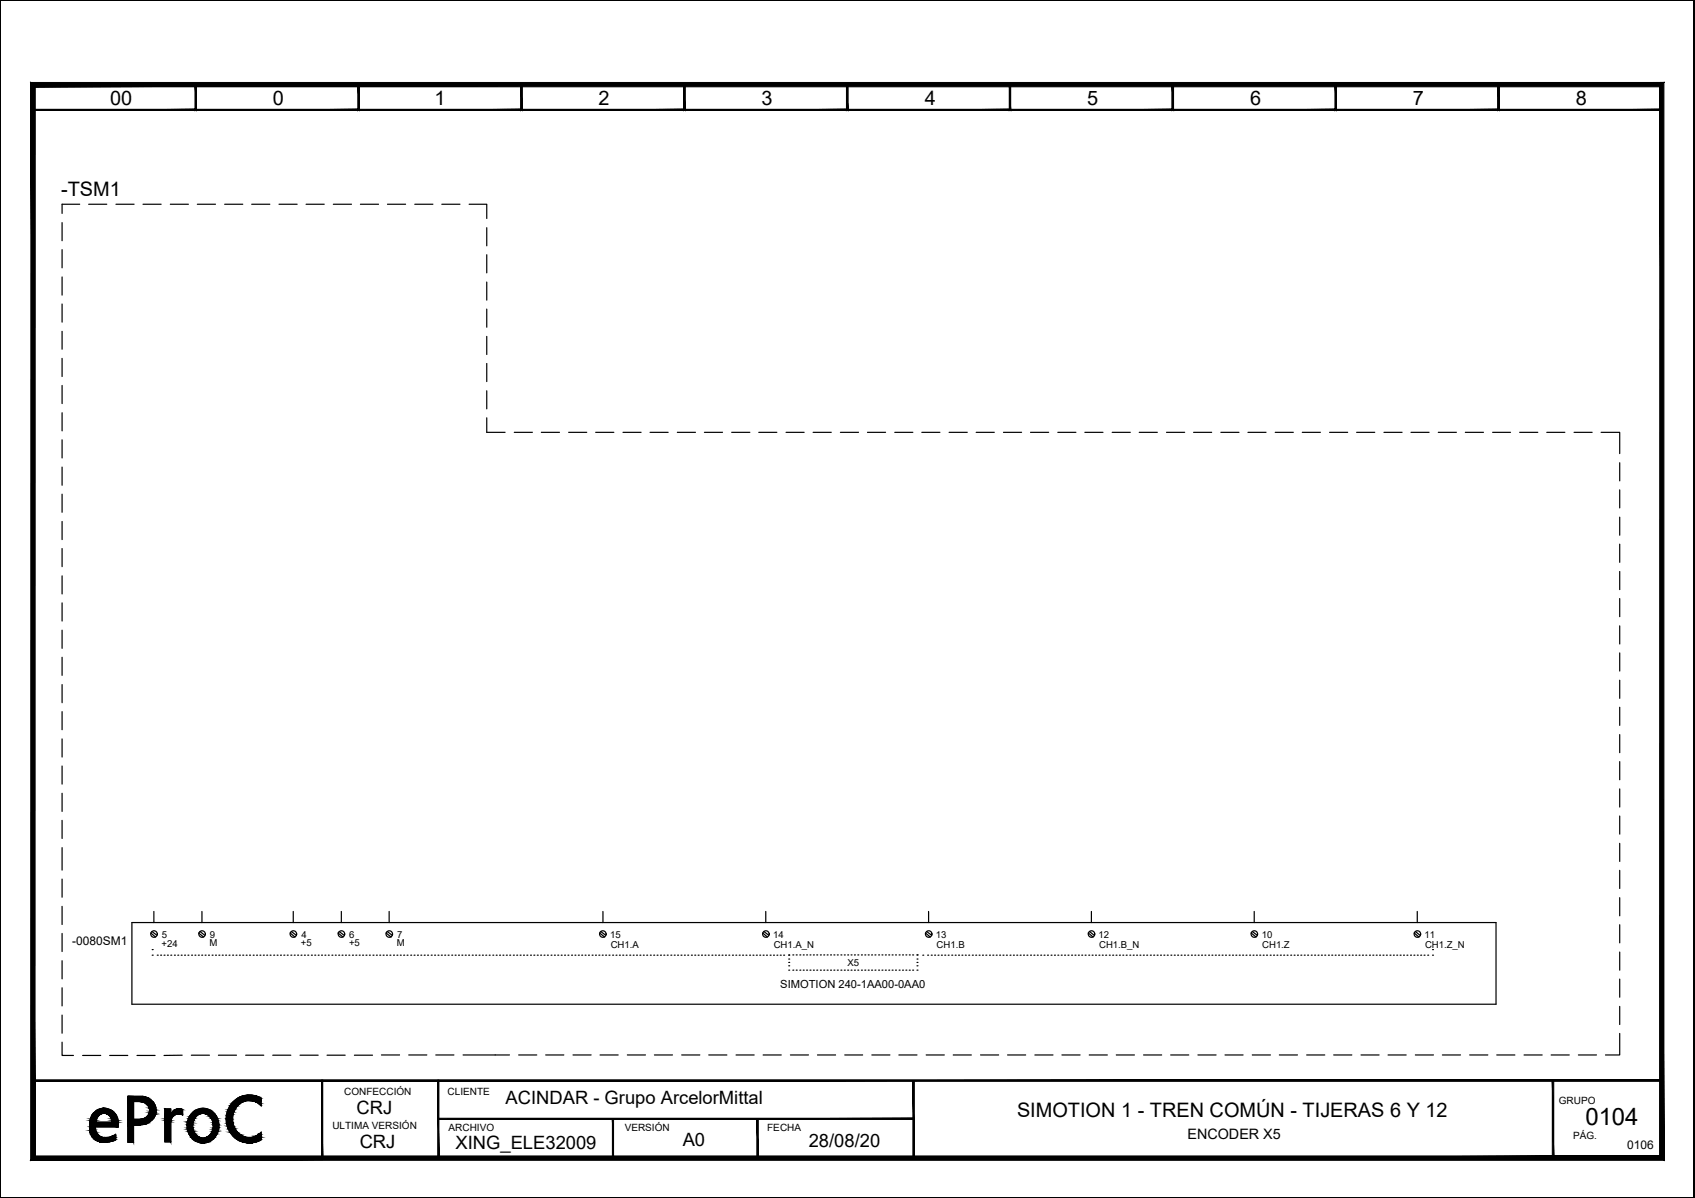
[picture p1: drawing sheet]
<svg xmlns="http://www.w3.org/2000/svg" width="297mm" height="210mm" viewBox="0 0 297 210" stroke-linecap="round" stroke-linejoin="round" font-family="sans-serif">
<!-- layer: eProC - L2 -->
<g fill="#000" stroke="#000" stroke-width=".18">
<path d="M31.2 194.3h.3zM31.7 195.3h.3zM35.1 194.2h1zM43.2 191.9h1.1zM45.3 193.4h.5v.2zM45.5 198.6l.3-.2v.2zM43.2 200.3h1.1z"/>
<path d="M0 0h296.9zM0 .1l296.9-.1z"/>
<path d="M0 0l296.8 .1zM0 0h296.9z"/>
<path d="M5.6 19.4h28.8l-.2-.3zM5.6 19.4l.3-.3h28.3zM5.6 14.7v4.7l.3-.3zM5.6 14.7l.3 .3v4.1zM5.6 14.7l.3 .3 28.5-.3zM5.9 15l28.5-.3-.2 .3zM34.4 14.7l-.2 .3 .2 4.4zM34.2 15l.2 4.4-.2-.3z"/>
<path d="M34.2 19.4h28.8l-.3-.3zM34.2 19.4l.2-.3h28.3zM34.2 14.7v4.7l.2-.3zM34.2 14.7l.2 .3v4.1zM34.2 14.7l.2 .3 28.6-.3zM34.4 15l28.6-.3-.3 .3zM62.7 15l.3 4.4v-4.7zM62.7 15l.3 4.4-.3-.3z"/>
<path d="M62.7 19.4h28.8l-.2-.3zM62.7 19.4l.2-.3h28.4zM62.7 14.7v4.7l.2-.3zM62.7 14.7l.2 .3v4.1zM62.7 14.7l.2 .3 28.6-.3zM62.9 15l28.6-.3-.2 .3zM91.3 15l.2 4.4v-4.7zM91.3 15l.2 4.4-.2-.3z"/>
<path d="M91.3 19.4h28.8l-.3-.3zM91.3 19.4l.2-.3h28.3zM91.3 14.7v4.7l.2-.3zM91.3 14.7l.2 .3v4.1zM91.3 14.7l.2 .3 28.6-.3zM91.5 15l28.6-.3-.3 .3zM119.8 15l.3 4.4v-4.7zM119.8 15l.3 4.4-.3-.3z"/>
<path d="M119.8 19.4h28.8l-.2-.3zM119.8 19.4l.3-.3h28.3zM119.8 14.7v4.7l.3-.3zM119.8 14.7l.3 .3v4.1zM119.8 14.7l.3 .3 28.5-.3zM120.1 15l28.5-.3-.2 .3zM148.6 14.7l-.2 .3 .2 4.4zM148.4 15l.2 4.4-.2-.3z"/>
<path d="M148.3 19.4h28.8l-.2-.3zM148.3 19.4l.3-.3h28.3zM148.3 14.7v4.7l.3-.3zM148.3 14.7l.3 .3v4.1zM148.3 14.7l.3 .3 28.5-.3zM148.6 15l28.5-.3-.2 .3zM177.1 14.7l-.2 .3 .2 4.4zM176.9 15l.2 4.4-.2-.3z"/>
<path d="M176.9 19.4h28.8l-.3-.3zM176.9 19.4l.2-.3h28.3zM176.9 14.7v4.7l.2-.3zM176.9 14.7l.2 .3v4.1zM176.9 14.7l.2 .3 28.6-.3zM177.1 15l28.6-.3-.3 .3zM205.7 14.7l-.3 .3 .3 4.4zM205.4 15l.3 4.4-.3-.3z"/>
<path d="M205.4 19.4h28.8l-.2-.3zM205.4 19.4l.3-.3h28.3zM205.4 14.7v4.7l.3-.3zM205.4 14.7l.3 .3v4.1zM205.4 14.7l.3 .3 28.5-.3zM205.7 15l28.5-.3-.2 .3zM234.2 14.7l-.2 .3 .2 4.4zM234 15l.2 4.4-.2-.3z"/>
<path d="M234 19.4h28.8l-.3-.3zM234 19.4l.2-.3h28.3zM234 14.7v4.7l.2-.3zM234 14.7l.2 .3v4.1zM234 14.7l.2 .3 28.6-.3zM234.2 15l28.6-.3-.3 .3zM262.8 14.7l-.3 .3 .3 4.4zM262.5 15l.3 4.4-.3-.3z"/>
<path d="M262.5 19.4h28.8l-.3-.3zM262.5 19.4l.2-.3h28.3zM262.5 14.7v4.7l.2-.3zM262.5 14.7l.2 .3v4.1zM262.5 14.7l.2 .3 28.6-.3zM262.7 15l28.6-.3-.3 .3zM291.3 14.7l-.3 .3 .3 4.4zM291 15l.3 4.4-.3-.3z"/>
<path d="M296.8 .1v209.7l.1-209.8zM296.9 0v209.9z"/>
<path d="M5.8 189.2v.3l285.4-.3zM5.8 189.5l285.4-.3v.3z"/>
<path d="M15.7 197.5l1 .3v-.3zM15.7 197.5l1 .3h-1z"/>
<path d="M15.7 197.8l1 .2v-.2zM15.7 197.8l1 .2h-1z"/>
<path d="M15.7 198l1.1 .1-.1-.1zM15.7 198l1.1 .1h-1.1z"/>
<path d="M15.7 198.1l1.1 .2v-.2zM15.7 198.1l1.1 .2h-1.1z"/>
<path d="M15.7 198.3l1.2 .1zM15.7 198.3l1.2 .1z"/>
<path d="M15.7 196.3l1.2 .1zM15.7 196.3l1.2 .1z"/>
<path d="M15.7 196.4l1.1 .2 .1-.2zM15.7 196.4l1.1 .2h-1.1z"/>
<path d="M15.7 198.4l1.3 .2-.1-.2zM15.7 198.4l1.3 .2h-1.2z"/>
<path d="M15.8 196.1l1.1 .2v-.2zM15.8 196.1l1.1 .2h-1.2z"/>
<path d="M15.9 195.9l1 .2 .1-.2zM15.9 195.9l1 .2h-1.1z"/>
<path d="M15.8 198.6l1.3 .1zM15.8 198.6l1.3 .1z"/>
<path d="M15.9 195.8h1.2zM15.9 195.8l1.1 .1h-1.1z"/>
<path d="M15.8 198.7l1.4 .2-.1-.2zM15.8 198.7l1.4 .2h-1.2z"/>
<path d="M16 195.6l1.1 .2 .1-.2zM16 195.6l1.1 .2h-1.2z"/>
<path d="M16 198.9l1.4 .2-.2-.2zM16 198.9l1.4 .2h-1.4zM16 199.1h1.4zM16 199.1h1.4z"/>
<path d="M16.1 195.4l1.1 .2 .2-.2zM16.1 195.4l1.1 .2h-1.2z"/>
<path d="M16.1 195.4h1.3zM16.1 195.4h1.3z"/>
<path d="M16 199.1l1.7 .1-.3-.1zM16 199.1l1.7 .1h-1.6z"/>
<path d="M16.2 195.3l1.2 .1 .2-.1zM16.2 195.3l1.2 .1h-1.3z"/>
<path d="M16.1 199.2l1.8 .1zM16.1 199.2l1.8 .1z"/>
<path d="M16.3 195.1l1.3 .2 .3-.2zM16.3 195.1l1.3 .2h-1.4z"/>
<path d="M16.2 199.3h2zM16.2 199.3h2z"/>
<path d="M16.3 195.1h1.8zM16.3 195.1h1.6z"/>
<path d="M18 194.2l.9 .1zM17.5 194.3l.5-.1 .9 .1z"/>
<path d="M16.3 199.3h2.5zM16.3 199.3h2.5z"/>
<path d="M17.5 194.3l1.8 .2-.4-.2zM17.1 194.5l.4-.2 1.8 .2z"/>
<path d="M17.1 194.5l2.7 .2-.5-.2zM16.7 194.7l.4-.2 2.7 .2z"/>
<path d="M17.2 200h2.4zM17.2 200h2.1z"/>
<path d="M16.7 194.7l3.4 .3-.3-.3zM16.3 195l.4-.3 3.4 .3z"/>
<path d="M17 199.9h2.9zM17 199.9l2.6 .1z"/>
<path d="M16.3 195l3.9 .1zM16.3 195l3.9 .1z"/>
<path d="M18.4 195.1h1.8zM18.4 195.1h1.8z"/>
<path d="M18.6 195.1l1.6 .2v-.2zM18.6 195.1l1.6 .2h-1.4z"/>
<path d="M18.8 195.3l1.6 .1-.2-.1zM18.8 195.3l1.6 .1h-1.4z"/>
<path d="M20.2 198.8l.1 .2zM19.8 199l.4-.2 .1 .2z"/>
<path d="M19.8 199l.5 .2v-.2zM19.3 199.2l.5-.2 .5 .2z"/>
<path d="M19.3 199.2l1 .1zM18.8 199.3h1.5z"/>
<path d="M18.8 199.3h1.5zM18.8 199.3h1.5z"/>
<path d="M16.3 199.3l4 .1zM16.3 199.3l4 .1z"/>
<path d="M16.3 199.4l4 .3v-.3zM16.3 199.4l4 .3h-3.7z"/>
<path d="M16.6 199.7h3.7zM16.6 199.7h3.7z"/>
<path d="M16.7 199.7l3.2 .2 .4-.2zM16.7 199.7l3.2 .2h-2.9z"/>
<path d="M19 195.4h1.4zM19 195.4h1.4z"/>
<path d="M19.1 195.4l1.3 .2v-.2zM19.1 195.4l1.3 .2h-1.1z"/>
<path d="M19.3 195.6l1.3 .2-.2-.2zM19.3 195.6l1.3 .2h-1.2z"/>
<path d="M19.4 195.8l1.2 .1zM19.4 195.8l1.2 .1z"/>
<path d="M19.4 195.9l1.2 .2v-.2zM19.4 195.9l1.2 .2h-1.1z"/>
<path d="M19.5 196.1l1.2 .2-.1-.2zM19.5 196.1l1.2 .2h-1.1z"/>
<path d="M19.6 196.3l1.1 .1zM19.6 196.3l1.1 .1z"/>
<path d="M19.6 196.4l1.1 .2v-.2zM19.6 196.4l1.1 .2h-1.1z"/>
<path d="M15.7 196.6l5 .3v-.3zM15.7 196.6l5 .3h-5z"/>
<path d="M15.7 196.9l5 .6v-.6zM15.7 196.9l5 .6h-5z"/>
<path d="M22.4 197.1h1zM22.4 197.1h1z"/>
<path d="M22.4 193l1 3.1v-3.1zM22.4 193l1 3.1h-1z"/>
<path d="M22.4 197.1l1 3.1v-3.1zM22.4 197.1l1 3.1h-1z"/>
<path d="M22.4 192.1l3.1 .1-.5-.1zM22.4 192.1l3.1 .1h-3.1z"/>
<path d="M22.4 197h2.7zM22.4 197l2.2 .1z"/>
<path d="M22.4 192.2l3.6 .2-.5-.2zM22.4 192.2l3.6 .2h-3.6z"/>
<path d="M22.4 196.9l2.7 .1 .6-.1zM22.4 196.9l2.7 .1h-2.7z"/>
<path d="M22.4 192.4l4.1 .4-.5-.4zM22.4 192.4l4.1 .4h-4.1z"/>
<path d="M22.4 196.7l3.3 .2 .5-.2zM22.4 196.7l3.3 .2h-3.3z"/>
<path d="M22.4 192.8l4.4 .2-.3-.2zM22.4 192.8l4.4 .2h-4.4z"/>
<path d="M22.4 196.3l3.8 .4 .4-.4zM22.4 196.3l3.8 .4h-3.8z"/>
<path d="M24.5 193l2.3 .1zM24.5 193l2.3 .1z"/>
<path d="M22.4 196.1l4.2 .2 .2-.2zM22.4 196.1l4.2 .2h-4.2z"/>
<path d="M24.8 193.1h2zM24.8 193.1h2z"/>
<path d="M24.8 196.1h2zM24.5 196.1h2.3z"/>
<path d="M25 193.1h1.9zM25 193.1h1.9z"/>
<path d="M25.1 196h1.7zM24.8 196.1h2z"/>
<path d="M25.1 193.1l1.9 .2-.1-.2zM25.1 193.1l1.9 .2h-1.6z"/>
<path d="M25.3 195.9h1.6zM25.1 196h1.7z"/>
<path d="M25.4 193.3l1.7 .1-.1-.1zM25.4 193.3l1.7 .1h-1.4z"/>
<path d="M25.4 195.9h1.6zM25.3 195.9h1.6z"/>
<path d="M25.7 193.4l1.4 .2v-.2zM25.7 193.4l1.4 .2h-1.4z"/>
<path d="M25.7 195.7l1.3 .2 .1-.2zM25.4 195.9l.3-.2 1.3 .2z"/>
<path d="M25.7 193.6h1.5zM25.7 193.6h1.5z"/>
<path d="M25.9 193.6l1.4 .3-.1-.3zM25.9 193.6l1.4 .3h-1.3z"/>
<path d="M25.9 195.5h1.3zM25.9 195.5h1.3z"/>
<path d="M25.9 195.5l1.2 .2 .1-.2zM25.9 195.5l1.2 .2h-1.4z"/>
<path d="M26 193.9l1.3 .1v-.1zM26 193.9l1.3 .1h-1.2z"/>
<path d="M26 195.3l1.2 .2 .1-.2zM26 195.3l1.2 .2h-1.3z"/>
<path d="M26.1 194l1.2 .2v-.2zM26.1 194l1.2 .2h-1.2z"/>
<path d="M26.1 194.2l1.2 .3v-.3zM26.1 194.2l1.2 .3h-1.1z"/>
<path d="M26.2 194.5h1.2zM26.2 194.5h1.2z"/>
<path d="M26.2 194.7l1.1 .3v-.3zM26.2 194.7l1.1 .3h-1.2zM26.1 195h1.2zM26.1 195h1.2z"/>
<path d="M26.1 195l1.2 .3v-.3zM26.1 195l1.2 .3h-1.3z"/>
<path d="M26.2 194.5l1.1 .2 .1-.2zM26.2 194.5l1.1 .2h-1.1z"/>
<path d="M28.9 194.3l1 .9v-.9zM28.9 194.3l1 .9h-1z"/>
<path d="M28.9 195.2l1 .1zM28.9 195.2l1 .1z"/>
<path d="M28.9 196.6l1 3.5v-3.5zM28.9 196.6l1 3.5h-1z"/>
<path d="M28.9 196.3l1 .3 .1-.3zM28.9 196.3l1 .3h-1z"/>
<path d="M28.9 196.1l1.1 .2v-.2zM28.9 196.1l1.1 .2h-1.1z"/>
<path d="M28.9 195.8l1.1 .3 .1-.3zM28.9 195.8l1.1 .3h-1.1z"/>
<path d="M28.9 195.6l1.2 .2 .2-.2zM28.9 195.6l1.2 .2h-1.2z"/>
<path d="M28.9 195.5l1.4 .1 .2-.1zM28.9 195.5l1.4 .1h-1.4z"/>
<path d="M28.9 195.3l1.6 .2 .2-.2zM28.9 195.3l1.6 .2h-1.6z"/>
<path d="M29.9 195.2l1.1 .1zM29.9 195.2l1.1 .1z"/>
<path d="M28.9 195.3h2.1zM28.9 195.3h1.8z"/>
<path d="M30 195.2h1.2zM30 195.2h1z"/>
<path d="M31.2 194.3h.5zM31 194.3h.7z"/>
<path d="M31 194.3h.8zM30.9 194.3h.9z"/>
<path d="M31.7 195.3h.3zM31.9 195.3l.1 .1z"/>
<path d="M30.9 194.3l1.1 .1zM30.7 194.4h1.3z"/>
<path d="M30.7 194.4l1.3 .1zM30.6 194.5h1.4z"/>
<path d="M30.6 194.5l1.4 .1v-.1zM30.4 194.6l.2-.1 1.4 .1z"/>
<path d="M30.4 194.6l1.6 .2v-.2zM30.2 194.8l.2-.2 1.6 .2z"/>
<path d="M30.2 194.8l1.8 .2v-.2zM30.2 194.8l1.8 .2h-1.9z"/>
<path d="M30.1 195l1.9 .2v-.2zM30.1 195l1.9 .2h-2z"/>
<path d="M31.2 195.2h.8zM31.2 195.2h.8z"/>
<path d="M31.5 195.2l.5 .1zM31.5 195.2l.5 .1z"/>
<path d="M33 196h1.1zM33 196h1.1z"/>
<path d="M32.8 197.1h1zM32.8 197.1h1z"/>
<path d="M32.8 197.1l1 .4v-.4zM32.8 197.1l1 .4h-1z"/>
<path d="M32.8 197.5l1 .2v-.2zM32.8 197.5l1 .2h-1z"/>
<path d="M32.8 196.7l1 .4v-.4zM32.8 196.7l1 .4h-1z"/>
<path d="M32.8 197.7l1.1 .3-.1-.3zM32.8 197.7l1.1 .3h-1z"/>
<path d="M32.9 196.5l.9 .2 .1-.2zM32.9 196.5l.9 .2h-1z"/>
<path d="M32.9 198l1.1 .2-.1-.2zM32.9 198l1.1 .2h-1.1z"/>
<path d="M32.9 196.4l1 .1 .1-.1zM32.9 196.4l1 .1h-1z"/>
<path d="M32.9 198.2l1.1 .1zM32.9 198.2l1.1 .1z"/>
<path d="M33 198.3l1.2 .3-.2-.3zM33 198.3l1.2 .3h-1.1z"/>
<path d="M33 196l1 .4 .1-.4zM33 196l1 .4h-1.1z"/>
<path d="M33.1 198.6l1.2 .2-.1-.2zM33.1 198.6l1.2 .2h-1.2z"/>
<path d="M33.2 195.7l.9 .3 .2-.3zM33.2 195.7l.9 .3h-1.1z"/>
<path d="M33.1 198.8l1.4 .1-.2-.1zM33.1 198.8l1.4 .1h-1.2z"/>
<path d="M33.3 198.9l1.5 .3-.3-.3zM33.3 198.9l1.5 .3h-1.4z"/>
<path d="M33.3 195.5l1 .2 .2-.2zM33.3 195.5l1 .2h-1.1z"/>
<path d="M33.3 195.4h1.3zM33.3 195.5h1.2z"/>
<path d="M33.4 199.2h1.5zM33.4 199.2h1.5z"/>
<path d="M33.5 195.3l1.1 .1 .3-.1zM33.5 195.3l1.1 .1h-1.3z"/>
<path d="M33.4 199.2l1.7 .1zM33.4 199.2l1.7 .1z"/>
<path d="M33.5 199.3l1.9 .1zM33.5 199.3l1.9 .1z"/>
<path d="M33.6 195.1l1.3 .2 .3-.2zM33.6 195.1l1.3 .2h-1.4z"/>
<path d="M33.6 195.1h2zM33.6 195.1h1.6z"/>
<path d="M35.1 194.2l1.5 .2-.5-.2zM34.5 194.4l.6-.2 1.5 .2z"/>
<path d="M34.5 194.4l2.6 .3-.5-.3zM34 194.7l.5-.3 2.6 .3z"/>
<path d="M34.3 200l2.1 .2 .4-.2zM34.3 200l2.1 .2h-1.6z"/>
<path d="M34 194.7l3.5 .3-.4-.3zM34 194.7l3.5 .3h-3.8z"/>
<path d="M33.8 199.7l3 .3 .5-.3zM33.8 199.7l3 .3h-2.5z"/>
<path d="M33.7 195l3.8 .1zM33.7 195l3.8 .1z"/>
<path d="M35.6 195.1h2zM35.6 195.1h2z"/>
<path d="M33.6 199.4l3.7 .3 .2-.3zM33.6 199.4l3.7 .3h-3.5z"/>
<path d="M35.9 195.1l1.8 .2-.1-.2zM35.9 195.1l1.8 .2h-1.5z"/>
<path d="M36.1 199.3h1.5zM35.7 199.4h1.8z"/>
<path d="M36.2 195.3l1.6 .1-.1-.1zM36.2 195.3l1.6 .1h-1.3z"/>
<path d="M36.2 199.2h1.5zM36.1 199.3h1.5z"/>
<path d="M36.4 199.2h1.3zM36.2 199.2h1.5z"/>
<path d="M36.5 195.4l1.3 .1zM36.5 195.4l1.3 .1z"/>
<path d="M36.6 195.5l1.4 .2-.2-.2zM36.6 195.5l1.4 .2h-1.2z"/>
<path d="M36.7 198.9l1 .3 .2-.3zM36.4 199.2l.3-.3 1 .3z"/>
<path d="M36.8 195.7l1.3 .3-.1-.3zM36.8 195.7l1.3 .3h-1.1z"/>
<path d="M36.8 198.8l1.1 .1 .1-.1zM36.8 198.8l1.1 .1h-1.2z"/>
<path d="M36.9 198.6l1.1 .2 .1-.2zM36.9 198.6l1.1 .2h-1.2z"/>
<path d="M37 196h1.1zM37 196h1.1z"/>
<path d="M37 196l1.2 .4-.1-.4zM37 196l1.2 .4h-1z"/>
<path d="M37.1 198.3l1 .3 .1-.3zM37.1 198.3l1 .3h-1.2z"/>
<path d="M37.2 196.4l1.1 .1-.1-.1zM37.2 196.4l1.1 .1h-1z"/>
<path d="M37.2 198.2h1zM37.2 198.2l1 .1h-1.1z"/>
<path d="M37.3 196.5l1 .2v-.2zM37.3 196.5l1 .2h-1z"/>
<path d="M37.3 198l.9 .2 .1-.2zM37.3 198l.9 .2h-1z"/>
<path d="M37.3 196.7l1.1 .4-.1-.4zM37.3 196.7l1.1 .4h-1.1z"/>
<path d="M37.3 197.1h1.1zM37.3 197.1h1.1z"/>
<path d="M37.3 197.1l1.1 .4v-.4zM37.3 197.1l1.1 .4h-1.1z"/>
<path d="M37.3 197.5l1.1 .2v-.2zM37.3 197.5l1.1 .2h-1.1z"/>
<path d="M37.3 197.7l1 .3 .1-.3zM37.3 197.7l1 .3h-1z"/>
<path d="M39.6 196.1l1.2 .6v-.6zM39.6 196.1l1.2 .6h-1.1z"/>
<path d="M39.7 195.4l1.1 .7v-.7zM39.7 195.4l1.1 .7h-1.2z"/>
<path d="M39.7 196.7l1.2 .2-.1-.2zM39.7 196.7l1.2 .2h-1.2z"/>
<path d="M39.7 195.3l1.1 .1 .1-.1zM39.7 195.3l1.1 .1h-1.1z"/>
<path d="M39.7 196.9l1.3 .4-.1-.4zM39.7 196.9l1.3 .4h-1.2z"/>
<path d="M39.8 194.8l1.1 .5 .1-.5zM39.8 194.8l1.1 .5h-1.2z"/>
<path d="M39.8 197.3l1.3 .4-.1-.4zM39.8 197.3l1.3 .4h-1.2z"/>
<path d="M39.9 194.5l1.1 .3 .1-.3zM39.9 194.5l1.1 .3h-1.2z"/>
<path d="M39.9 197.7l1.4 .2-.2-.2zM39.9 197.7l1.4 .2h-1.3z"/>
<path d="M40 194.3l1.1 .2 .2-.2zM40 194.3l1.1 .2h-1.2z"/>
<path d="M40 197.9l1.6 .5-.3-.5zM40 197.9l1.6 .5h-1.3zM40.3 198.4h1.3zM40.3 198.4h1.3z"/>
<path d="M40.3 193.8l1 .5 .3-.5zM40.3 193.8l1 .5h-1.3z"/>
<path d="M40.3 198.4l1.8 .4-.5-.4zM40.3 198.4l1.8 .4h-1.5z"/>
<path d="M40.6 193.4l1 .4 .5-.4zM40.6 193.4l1 .4h-1.3zM40.3 193.8h1.3zM40.3 193.8h1.3z"/>
<path d="M40.6 198.8l1.8 .2-.3-.2zM40.6 198.8l1.8 .2h-1.6z"/>
<path d="M40.8 193.1l1.3 .3 .3-.3zM40.8 193.1l1.3 .3h-1.5z"/>
<path d="M40.8 199l1.7 .1zM40.8 199l1.7 .1z"/>
<path d="M40.9 193.1h1.6zM40.8 193.1h1.6z"/>
<path d="M40.9 199.1l2.2 .2-.6-.2zM40.9 199.1l2.2 .2h-2z"/>
<path d="M41.1 192.9l1.4 .2 .6-.2zM40.9 193.1l.2-.2 1.4 .2z"/>
<path d="M41.1 199.3h2.6zM41.1 199.3h2.6z"/>
<path d="M41.1 192.8h2.6zM41.1 192.8l2 .1z"/>
<path d="M43.2 191.9l1.4 .1zM42.8 192h1.8z"/>
<path d="M42.8 192l2.2 .1-.4-.1zM42.4 192.1l.4-.1 2.2 .1z"/>
<path d="M42.4 192.1l2.9 .1-.3-.1zM42 192.2l.4-.1 2.9 .1z"/>
<path d="M45.3 193.4l.5 .2zM45.6 193.6h.2v.2z"/>
<path d="M42 192.2l3.8 .2-.5-.2zM41.7 192.4l.3-.2 3.8 .2z"/>
<path d="M42 199.9l3 .1 .3-.1zM42 199.9l3 .1h-2.6z"/>
<path d="M41.7 192.4l4.1 .2v-.2zM41.4 192.6l.3-.2 4.1 .2z"/>
<path d="M41.4 192.6l4.4 .2v-.2zM41.1 192.8l.3-.2 4.4 .2z"/>
<path d="M43.7 192.8l2.1 .1zM43.7 192.8l2.1 .1z"/>
<path d="M44.2 192.9l1.6 .2v-.2zM44.2 192.9l1.6 .2h-1z"/>
<path d="M44.8 193.1l1 .3v-.3zM44.8 193.1l1 .3h-.5z"/>
<path d="M45.5 198.6l.3 .2v-.2zM45.3 198.8l.2-.2 .3 .2z"/>
<path d="M45.3 198.8l.5 .3v-.3zM44.8 199.1l.5-.3 .5 .3z"/>
<path d="M44.8 199.1l1 .2v-.2zM44.2 199.3l.6-.2 1 .2z"/>
<path d="M44.2 199.3h1.6zM43.7 199.3h2.1z"/>
<path d="M41.1 199.3l4.7 .2v-.2zM41.1 199.3l4.7 .2h-4.4z"/>
<path d="M41.4 199.5l4.4 .2v-.2zM41.4 199.5l4.4 .2h-4.1z"/>
<path d="M41.7 199.7l3.6 .2 .5-.2zM41.7 199.7l3.6 .2h-3.3z"/>
<path d="M76.8 195.9v.2l83.3-.2zM76.8 196.1l83.3-.2v.2z"/>
<path d="M.1 0l-.1 209.9zM0 0v209.9z"/>
<path d="M5.4 203.3l285.4-.8h-284.7zM5.4 203.3l285.4-.8 .8 .8zM290.9 15.2l-.1 187.3 .8 .8zM291.6 14.4v188.9l-.7-188.1zM6.2 15.2h284.7l.7-.8zM5.4 14.4h286.2l-285.4 .8zM5.4 14.4l.7 188.1 .1-187.3zM5.4 14.4l.7 188.1-.7 .8z"/>
<path d="M17.8 200.1h.9zM17.8 200.1l.5 .1z"/>
<path d="M17.7 200.1h1.2zM17.7 200.1h1z"/>
<path d="M17.4 200h1.9zM17.4 200l1.5 .1z"/>
<path d="M34.8 200.2l1 .1 .6-.1zM34.8 200.2l1 .1z"/>
<path d="M43.2 200.3h.7zM43.4 200.3h.5z"/>
<path d="M42.8 200.2h1.8zM42.8 200.2l1.5 .1z"/>
<path d="M42.4 200l2.2 .2 .4-.2zM42.4 200l2.2 .2h-1.8z"/>
<path d="M56.3 189.2v13.6h.3zM56.3 189.2h.3v13.6z"/>
<path d="M76.7 189.2v13.6h.2zM76.7 189.2h.2v13.6z"/>
<path d="M107.3 196.1v6.7h.2zM107.3 196.1h.2v6.7z"/>
<path d="M132.6 196.1v6.7h.3zM132.6 196.1h.3v6.7z"/>
<path d="M160 189.3v13.6h.2zM160 189.3h.2v13.6z"/>
<path d="M272 189.3v13.6h.3zM272 189.3h.3v13.6z"/>
<path d="M.1 209.8l296.8 .1zM.1 209.8l296.8 .1h-296.9z"/>
<path d="M0 209.9l296.9-.1zM0 209.8h296.9z"/>
</g>
<g fill="none" stroke="#000" stroke-width=".18">
<path d="M15.7 196.9v1.1M15.7 196.8a2.52 2.52 0 0 1 2.6-2.6 2.52 2.52 0 0 1 2.5 2.6M15.7 197.9a2.36 2.36 0 0 0 2.6 2.3M16.7 197.4a1.71 1.71 0 0 0 1.6 1.9M16.8 196.6h2.8M16.9 196.6a1.38 1.38 0 0 1 1.4-1.6 1.38 1.38 0 0 1 1.3 1.6M20.3 198.8v.9M20.3 198.7l-1.2 .5-.9 .1M20.3 199.7l-1.2 .4h-.9M20.7 196.9v.6h-4M23.4 192.1h-1v8.1h1v-3.1h1.2M23.4 193v3.1"/>
<path d="M24.5 193h-1.1v3.1h1.1M24.5 193a1.55 1.55 0 0 1 1.7 1.6 1.55 1.55 0 0 1-1.7 1.5M24.6 197.1a2.5 2.5 0 0 0 2.5-1.5 2.5 2.5 0 0 0-.5-2.8l-1-.6-.6-.1h-2.6v5M29.9 195.3v-1h-1v5.8h1v-3.5M30 195.2a1.55 1.55 0 0 1 2-.8v1M32 195.4a1.38 1.38 0 0 0-2 1.2M33.8 194.8a2.8 2.8 0 0 1 3.1-.3 2.8 2.8 0 0 1 1.5 2.7 2.83 2.83 0 0 1-2.8 3.1 2.83 2.83 0 0 1-2.8-3.1 3.2 3.2 0 0 1 1-2.4zM34.3 195.7a1.71 1.71 0 0 1 1.8-.5 1.71 1.71 0 0 1 1.2 1.5 1.98 1.98 0 0 1-2.2 2.6 2.3 2.3 0 0 1-.8-3.6zM45.8 193.8v-1.4a4.1 4.1 0 0 0-6.2 3.6 4.1 4.1 0 0 0 6.2 3.7v-1.3M45.8 193.7a2.91 2.91 0 0 0-3.4-.6 2.91 2.91 0 0 0-1.6 2.9 2.93 2.93 0 0 0 1.7 3 2.93 2.93 0 0 0 3.3-.7M0 209.9h.1"/>
</g>
<g fill="none" stroke="#000" stroke-width=".21">
<path d="M5.8 19.3h285.4v170h-285.4zM10.9 39v3.2M14 35.8h-3.1v1.6M15.5 35.8h3.2M20.3 35.8h3.2M25.1 35.8h3.1M29.8 35.8h3.2M34.6 35.8h3.2M39.4 35.8h3.1M44.1 35.8h3.2M48.9 35.8h3.2M53.6 35.8h3.2"/>
<path d="M58.4 35.8h3.2M63.2 35.8h3.1M67.9 35.8h3.2M72.7 35.8h3.2M77.4 35.8h3.2M82.2 35.8h3.1v2.5M85.3 39.9v3.2M10.9 43.7v3.2M10.9 48.5v3.2M10.9 53.3v3.1M10.9 58.1v3.1M85.3 44.6v3.2"/>
<path d="M85.3 49.4v3.2M85.3 54.2v3.1M85.3 58.9v3.2M10.9 62.8v3.2M10.9 67.5v3.2M10.9 72.3v3.2M10.9 77.1v3.1M85.3 63.7v3.2M85.3 68.5v3.1M85.3 73.2v2.5h3.2M90.1 75.7h3.2M94.9 75.7h3.1"/>
<path d="M99.7 75.7h3.1M104.4 75.7h3.2M109.2 75.7h3.2M113.9 75.7h3.2M118.7 75.7h3.2M123.4 75.7h3.2M128.2 75.7h3.2M133 75.7h3.1M137.8 75.7h3.1M142.5 75.7h3.2M147.3 75.7h3.2M152 75.7h3.2"/>
<path d="M156.8 75.7h3.2M161.5 75.7h3.2M166.3 75.7h3.2M171.1 75.7h3.1M175.9 75.7h3.1M180.6 75.7h3.2M185.4 75.7h3.2M190.1 75.7h3.2M194.9 75.7h3.2M199.6 75.7h3.2M204.4 75.7h3.2M209.2 75.7h3.1"/>
<path d="M214 75.7h3.1M218.7 75.7h3.2M223.5 75.7h3.2M228.2 75.7h3.2M233 75.7h3.2M237.7 75.7h3.2M242.5 75.7h3.2M247.3 75.7h3.1M252.1 75.7h3.1M256.8 75.7h3.2M261.6 75.7h3.1M266.3 75.7h3.2"/>
<path d="M271.1 75.7h3.1M275.8 75.7h3.2M280.6 75.7h3.2v3.8M10.9 81.8v3.2M10.9 86.6v3.2M10.9 91.4v3.1M10.9 96.1v3.2M283.8 81.1v3.2M283.8 85.8v3.2M283.8 90.6v3.2M283.8 95.3v3.2M10.9 100.9v3.2"/>
<path d="M10.9 105.6v3.2M10.9 110.4v3.2M10.9 115.2v3.1M10.9 119.9v3.2M283.8 100.1v3.2M283.8 104.9v3.1M283.8 109.7v3.1M283.8 114.4v3.2M283.8 119.2v3.2M10.9 124.7v3.2M10.9 129.5v3.1M10.9 134.2v3.2"/>
<path d="M10.9 139v3.2M283.8 123.9v3.2M283.8 128.7v3.2M283.8 133.4v3.2M283.8 138.2v3.2M10.9 148.5v4M10.9 143.7v3.2M10.9 154v3.2M10.9 158.8v3.2M27 159.7v1.9M35.4 159.7v1.9M51.4 159.7v1.9"/>
<path d="M59.8 159.7v1.9M68.2 159.7v1.9M105.7 159.7v1.9M134.2 159.7v1.9M162.7 159.7v1.9M191.3 159.7v1.9M219.8 159.7v1.9M248.4 159.7v1.9M283.8 143v3.1M283.8 147.8v3.1M283.8 152.5v3.2M283.8 157.3v3.2"/>
<path d="M10.9 163.5v3.2M10.9 168.3v3.2M10.9 173.1v3.1M10.9 177.9v3.1M23.1 161.6h239.1v14.4h-239.1zM26.4 163.5l.9 .7M26.6 163.2l.9 .7M26.7 166.4h.1M26.7 167.4h.1M27.6 167.4h.1M28.2 167.4h.1M28.7 167.4h.1"/>
<path d="M29.3 167.4h.1M29.9 167.4h.1M30.6 167.4h.1M31.2 167.4h.1M31.7 167.4h.1M32.3 167.4h.1M32.9 167.4h.1M33.6 167.4h.1M34.2 167.4h.1M34.8 167.4h.1M34.8 163.5l.9 .7M35.1 163.2l.8 .7"/>
<path d="M35.3 167.4h.1M35.9 167.4h.1M36.5 167.4h.1M37.2 167.4h.1M37.8 167.4h.1M38.4 167.4h.1M38.9 167.4h.1M39.5 167.4h.1M40.1 167.4h.1M40.8 167.4h.1M41.4 167.4h.1M42 167.4h.1"/>
<path d="M42.5 167.4h.1M43.1 167.4h.1M43.7 167.4h.1M44.4 167.4h.1M45 167.4h.1M45.6 167.4h.1M46.1 167.4h.1M46.7 167.4h.1M47.3 167.4h.1M48 167.4h.1M48.6 167.4h.1M49.1 167.4h.1"/>
<path d="M49.7 167.4h.1M50.3 167.4h.1M50.8 163.5l.9 .7M51 167.4h.1M51.1 163.2l.8 .7M51.6 167.4h.1M52.2 167.4h.1M52.7 167.4h.1M53.3 167.4h.1M53.9 167.4h.1M54.6 167.4h.1M55.2 167.4h.1"/>
<path d="M55.8 167.4h.1M56.3 167.4h.1M56.9 167.4h.1M57.5 167.4h.1M58.2 167.4h.1M58.8 167.4h.1M59.2 163.5l.9 .7M59.4 167.4h.1M59.4 163.2l.9 .7M59.9 167.4h.1M60.5 167.4h.1M61.1 167.4h.1"/>
<path d="M61.8 167.4h.1M62.4 167.4h.1M62.9 167.4h.1M63.5 167.4h.1M64.1 167.4h.1M64.7 167.4h.1M65.4 167.4h.1M66 167.4h.1M66.5 167.4h.1M67.1 167.4h.1M67.6 163.5l.9 .7M67.7 167.4h.1"/>
<path d="M67.9 163.2l.8 .7M68.3 167.4h.1M69 167.4h.1M69.6 167.4h.1M70.1 167.4h.1M70.7 167.4h.1M71.3 167.4h.1M72 167.4h.1M72.6 167.4h.1M73.2 167.4h.1M73.7 167.4h.1M74.3 167.4h.1"/>
<path d="M74.9 167.4h.1M75.6 167.4h.1M76.2 167.4h.1M76.8 167.4h.1M77.3 167.4h.1M77.9 167.4h.1M78.5 167.4h.1M79.2 167.4h.1M79.8 167.4h.1M80.3 167.4h.1M80.9 167.4h.1M81.5 167.4h.1"/>
<path d="M82.1 167.4h.1M82.8 167.4h.1M83.4 167.4h.1M83.9 167.4h.1M84.5 167.4h.1M85.1 167.4h.1M85.7 167.4h.1M86.4 167.4h.1M87 167.4h.1M87.5 167.4h.1M88.1 167.4h.1M88.7 167.4h.1"/>
<path d="M89.3 167.4h.1M90 167.4h.1M90.6 167.4h.1M91.1 167.4h.1M91.7 167.4h.1M92.3 167.4h.1M93 167.4h.1M93.6 167.4h.1M94.1 167.4h.1M94.7 167.4h.1M95.3 167.4h.1M95.9 167.4h.1"/>
<path d="M96.6 167.4h.1M97.2 167.4h.1M97.7 167.4h.1M98.3 167.4h.1M98.9 167.4h.1M99.5 167.4h.1M100.2 167.4h.1M100.8 167.4h.1M101.3 167.4h.1M101.9 167.4h.1M102.5 167.4h.1M103.1 167.4h.1"/>
<path d="M103.8 167.4h.1M104.4 167.4h.1M104.9 167.4h.1M105.1 163.5l.9 .7M105.3 163.2l.9 .7M105.5 167.4h.1M106.1 167.4h.1M106.7 167.4h.1M107.4 167.4h.1M107.9 167.4h.1M108.5 167.4h.1M109.1 167.4h.1"/>
<path d="M109.7 167.4h.1M110.4 167.4h.1M111 167.4h.1M111.5 167.4h.1M112.1 167.4h.1M112.7 167.4h.1M113.3 167.4h.1M114 167.4h.1M114.6 167.4h.1M115.1 167.4h.1M115.7 167.4h.1M116.3 167.4h.1"/>
<path d="M116.9 167.4h.1M117.6 167.4h.1M118.2 167.4h.1M118.7 167.4h.1M119.3 167.4h.1M119.9 167.4h.1M120.5 167.4h.1M121.2 167.4h.1M121.8 167.4h.1M122.3 167.4h.1M122.9 167.4h.1M123.5 167.4h.1"/>
<path d="M124.1 167.4h.1M124.8 167.4h.1M125.3 167.4h.1M125.9 167.4h.1M126.5 167.4h.1M127.1 167.4h.1M127.7 167.4h.1M128.4 167.4h.1M128.9 167.4h.1M129.5 167.4h.1M130.1 167.4h.1M130.7 167.4h.1"/>
<path d="M131.4 167.4h.1M132 167.4h.1M132.5 167.4h.1M133.1 167.4h.1M133.6 163.5l.9 .7M133.7 167.4h.1M133.9 163.2l.8 .7M134.3 167.4h.1M135 167.4h.1M135.6 167.4h.1M136.1 167.4h.1M136.7 167.4h.1"/>
<path d="M137.3 167.4h.1M138.2 167.4h.1M138.2 170h.1M138.2 169.2h.1M138.2 168.6h.1M138.2 168h.1M138.2 167.3h.1M138.9 170h.1M138.9 167.3h.1M139.5 170h.1M139.5 167.3h.1M140.2 170h.1"/>
<path d="M140.2 167.3h.1M140.8 170h.1M140.8 167.3h.1M141.4 170h.1M141.4 167.3h.1M141.9 170h.1M141.9 167.3h.1M142.5 170h.1M142.5 167.3h.1M143.1 170h.1M143.1 167.3h.1M143.8 170h.1"/>
<path d="M143.8 167.3h.1M144.4 170h.1M144.4 167.3h.1M144.9 170h.1M144.9 167.3h.1M145.5 170h.1M145.5 167.3h.1M146.1 170h.1M146.1 167.3h.1M146.7 170h.1M146.7 167.3h.1M147.4 170h.1"/>
<path d="M147.4 167.3h.1M148 170h.1M148 167.3h.1M148.5 170h.1M148.5 167.3h.1M149.1 170h.1M149.1 167.3h.1M149.7 170h.1M149.7 167.3h.1M150.3 170h.1M150.3 167.3h.1M151 170h.1"/>
<path d="M151 167.3h.1M151.6 170h.1M151.6 167.3h.1M152.1 170h.1M152.1 167.3h.1M152.7 170h.1M152.7 167.3h.1M153.3 170h.1M153.3 167.3h.1M154 170h.1M154 167.3h.1M154.6 170h.1"/>
<path d="M154.6 167.3h.1M155.2 170h.1M155.2 167.3h.1M155.7 170h.1M155.7 167.3h.1M156.3 170h.1M156.3 167.3h.1M156.9 170h.1M156.9 167.3h.1M157.6 170h.1M157.6 167.3h.1M158.2 170h.1"/>
<path d="M158.2 167.3h.1M158.7 170h.1M158.7 167.3h.1M159.3 170h.1M159.3 167.3h.1M159.9 170h.1M159.9 167.3h.1M160.7 167.3h.1M160.7 168h.1M160.7 168.6h.1M160.7 169.2h.1M160.7 170h.1"/>
<path d="M161.7 167.4h.1M162.2 163.5l.8 .7M162.4 163.2l.9 .7M162.6 167.4h.1M163.2 167.4h.1M163.8 167.4h.1M164.4 167.4h.1M165 167.4h.1M165.6 167.4h.1M166.2 167.4h.1M166.8 167.4h.1M167.4 167.4h.1"/>
<path d="M168 167.4h.1M168.6 167.4h.1M169.2 167.4h.1M169.8 167.4h.1M170.4 167.4h.1M171 167.4h.1M171.6 167.4h.1M172.2 167.4h.1M172.8 167.4h.1M173.4 167.4h.1M174 167.4h.1M174.6 167.4h.1"/>
<path d="M175.2 167.4h.1M175.8 167.4h.1M176.4 167.4h.1M177 167.4h.1M177.6 167.4h.1M178.2 167.4h.1M178.8 167.4h.1M179.4 167.4h.1M180 167.4h.1M180.6 167.4h.1M181.2 167.4h.1M181.8 167.4h.1"/>
<path d="M182.4 167.4h.1M183 167.4h.1M183.6 167.4h.1M184.2 167.4h.1M184.8 167.4h.1M185.4 167.4h.1M186 167.4h.1M186.6 167.4h.1M187.2 167.4h.1M187.8 167.4h.1M188.4 167.4h.1M189 167.4h.1"/>
<path d="M189.6 167.4h.1M190.2 167.4h.1M190.7 163.5l.9 .7M190.8 167.4h.1M190.9 163.2l.9 .7M191.4 167.4h.1M192 167.4h.1M192.6 167.4h.1M193.2 167.4h.1M193.8 167.4h.1M194.4 167.4h.1M195 167.4h.1"/>
<path d="M195.6 167.4h.1M196.2 167.4h.1M196.8 167.4h.1M197.4 167.4h.1M198 167.4h.1M198.6 167.4h.1M199.2 167.4h.1M199.8 167.4h.1M200.4 167.4h.1M201 167.4h.1M201.6 167.4h.1M202.2 167.4h.1"/>
<path d="M202.8 167.4h.1M203.4 167.4h.1M204 167.4h.1M204.6 167.4h.1M205.2 167.4h.1M205.8 167.4h.1M206.4 167.4h.1M207 167.4h.1M207.6 167.4h.1M208.2 167.4h.1M208.8 167.4h.1M209.4 167.4h.1"/>
<path d="M210 167.4h.1M210.6 167.4h.1M211.2 167.4h.1M211.8 167.4h.1M212.4 167.4h.1M213 167.4h.1M213.6 167.4h.1M214.2 167.4h.1M214.8 167.4h.1M215.4 167.4h.1M216 167.4h.1M216.6 167.4h.1"/>
<path d="M217.2 167.4h.1M217.8 167.4h.1M218.4 167.4h.1M219 167.4h.1M219.2 163.5l.9 .7M219.5 163.2l.8 .7M219.6 167.4h.1M220.2 167.4h.1M220.8 167.4h.1M221.4 167.4h.1M222 167.4h.1M222.6 167.4h.1"/>
<path d="M223.2 167.4h.1M223.8 167.4h.1M224.4 167.4h.1M225 167.4h.1M225.6 167.4h.1M226.2 167.4h.1M226.8 167.4h.1M227.4 167.4h.1M228 167.4h.1M228.6 167.4h.1M229.2 167.4h.1M229.8 167.4h.1"/>
<path d="M230.4 167.4h.1M231 167.4h.1M231.6 167.4h.1M232.2 167.4h.1M232.8 167.4h.1M233.4 167.4h.1M234 167.4h.1M234.6 167.4h.1M235.2 167.4h.1M235.8 167.4h.1M236.4 167.4h.1M237 167.4h.1"/>
<path d="M237.6 167.4h.1M238.2 167.4h.1M238.8 167.4h.1M239.4 167.4h.1M240 167.4h.1M240.6 167.4h.1M241.2 167.4h.1M241.8 167.4h.1M242.4 167.4h.1M243 167.4h.1M243.6 167.4h.1M244.2 167.4h.1"/>
<path d="M244.8 167.4h.1M245.4 167.4h.1M246 167.4h.1M246.5 167.4h.1M247.2 167.4h.1M247.8 167.4h.1M247.8 163.5l.9 .7M248 163.2l.9 .7M248.4 167.4h.1M249 167.4h.1M249.6 167.4h.1M250.2 167.4h.1"/>
<path d="M251 166.4h.1M251 167.4h.1M283.8 162v3.2M283.8 166.8v3.2M283.8 171.5v3.2M283.8 176.3v3.2M10.9 182.6v2.3h2M14.5 184.9h3.2M19.2 184.9h3.2M24 184.9h3.2M31.9 184.9h-3.2M33.5 184.9h3.2"/>
<path d="M38.3 184.9h3.1M43.1 184.9h3.1M47.8 184.9h3.2M52.6 184.9h3.2M57.3 184.9h3.2M62.1 184.9h3.2M66.8 184.8h3.2M71.6 184.8h3.2M76.4 184.8h3.1M81.2 184.8h8.1M90.9 184.8h3.2M95.6 184.8h3.2"/>
<path d="M100.4 184.8h3.2M105.2 184.8h3.1M109.9 184.8h3.2M114.7 184.8h3.2M119.5 184.8h3.1M124.2 184.8h3.2M129 184.8h3.2M133.7 184.8h3.2M138.5 184.8h3.2M143.3 184.8h3.1M148 184.8h3.2M152.8 184.8h3.2"/>
<path d="M157.5 184.8h3.2M162.3 184.8h3.2M167 184.8h3.2M171.8 184.8h3.2M176.6 184.8h3.1M181.4 184.8h3.1M186.1 184.8h3.2M190.9 184.8h3.2M195.6 184.8h3.2M200.4 184.8h3.2M205.1 184.8h3.2M209.9 184.8h3.2"/>
<path d="M214.7 184.8h3.1M219.5 184.8h3.1M224.2 184.8h3.2M229 184.8h3.2M233.7 184.8h3.2M238.5 184.8h3.2M243.2 184.8h3.2M248 184.8h3.2M252.8 184.8h3.1M257.6 184.8h3.1M262.3 184.8h3.2M267.1 184.8h3.2"/>
<path d="M271.8 184.8h3.2M276.6 184.8h3.2M283.8 181.1v3.7h-2.5"/>
<circle cx="27" cy="163.7" r=".57"/>
<circle cx="35.4" cy="163.7" r=".57"/>
<circle cx="51.4" cy="163.7" r=".57"/>
<circle cx="59.8" cy="163.7" r=".57"/>
<circle cx="68.2" cy="163.7" r=".57"/>
<circle cx="105.6" cy="163.7" r=".57"/>
<circle cx="134.2" cy="163.7" r=".57"/>
<circle cx="162.8" cy="163.7" r=".57"/>
<circle cx="191.3" cy="163.7" r=".57"/>
<circle cx="219.8" cy="163.7" r=".57"/>
<circle cx="248.4" cy="163.7" r=".57"/>
</g>
<text font-size="4.2" x="277.8" y="197.1">0104</text>
<g font-size="3.5">
<text x="19.3" y="18.3">00</text>
<text x="47.8" y="18.3">0</text>
<text x="76.1" y="18.4">1</text>
<text x="104.9" y="18.4">2</text>
<text x="133.4" y="18.3">3</text>
<text x="162.1" y="18.4">4</text>
<text x="190.5" y="18.3">5</text>
<text x="219.1" y="18.3">6</text>
<text x="247.6" y="18.4">7</text>
<text x="276.1" y="18.3">8</text>
<text x="10.7" y="34.3">-TSM1</text>
<text x="178.2" y="195.7">SIMOTION 1 - TREN COMÚN - TIJERAS 6 Y 12</text>
</g>
<g font-size="3.2">
<text x="62.5" y="195.2">CRJ</text>
<text x="88.6" y="193.4">ACINDAR - Grupo ArcelorMittal</text>
<text x="63" y="201.1">CRJ</text>
<text x="79.8" y="201.4">XING_ELE32009</text>
<text x="119.6" y="200.8">A0</text>
<text x="141.7" y="200.9">28/08/20</text>
</g>
<text font-size="2.5" x="208.1" y="199.5">ENCODER X5</text>
<g font-size="2.1">
<text x="12.7" y="165.5">-0080SM1</text>
<text x="285.2" y="201.3">0106</text>
</g>
<text font-size="2" x="136.7" y="173.1">SIMOTION 240-1AA00-0AA0</text>
<g font-size="1.8">
<text x="60.3" y="191.8">CONFECCIÓN</text>
<text x="78.4" y="191.8">CLIENTE</text>
<text x="58.3" y="197.9">ULTIMA VERSIÓN</text>
<text x="273.2" y="193.5">GRUPO</text>
<text x="78.6" y="198.2">ARCHIVO</text>
<text x="109.5" y="198.2">VERSIÓN</text>
<text x="134.5" y="198.2">FECHA</text>
<text x="275.7" y="199.5">PÁG.</text>
</g>
<g font-size="1.7">
<text x="28.3" y="165.9">+24</text>
<text x="28.4" y="164.3">5</text>
<text x="36.7" y="165.8">M</text>
<text x="36.8" y="164.3">9</text>
<text x="52.7" y="165.8">+5</text>
<text x="52.8" y="164.3">4</text>
<text x="61.2" y="165.8">+5</text>
<text x="61.2" y="164.3">6</text>
<text x="69.6" y="165.8">M</text>
<text x="69.6" y="164.3">7</text>
<text x="106.9" y="164.3">15</text>
<text x="107" y="166.1">CH1.A</text>
<text x="135.5" y="164.3">14</text>
<text x="135.6" y="166.1">CH1.A_N</text>
<text x="164" y="164.3">13</text>
<text x="164.1" y="166.1">CH1.B</text>
<text x="192.5" y="164.3">12</text>
<text x="192.6" y="166.1">CH1.B_N</text>
<text x="221.1" y="164.3">10</text>
<text x="221.2" y="166.1">CH1.Z</text>
<text x="249.6" y="164.3">11</text>
<text x="249.7" y="166.1">CH1.Z_N</text>
<text x="148.5" y="169.2">X5</text>
</g>
</svg>
